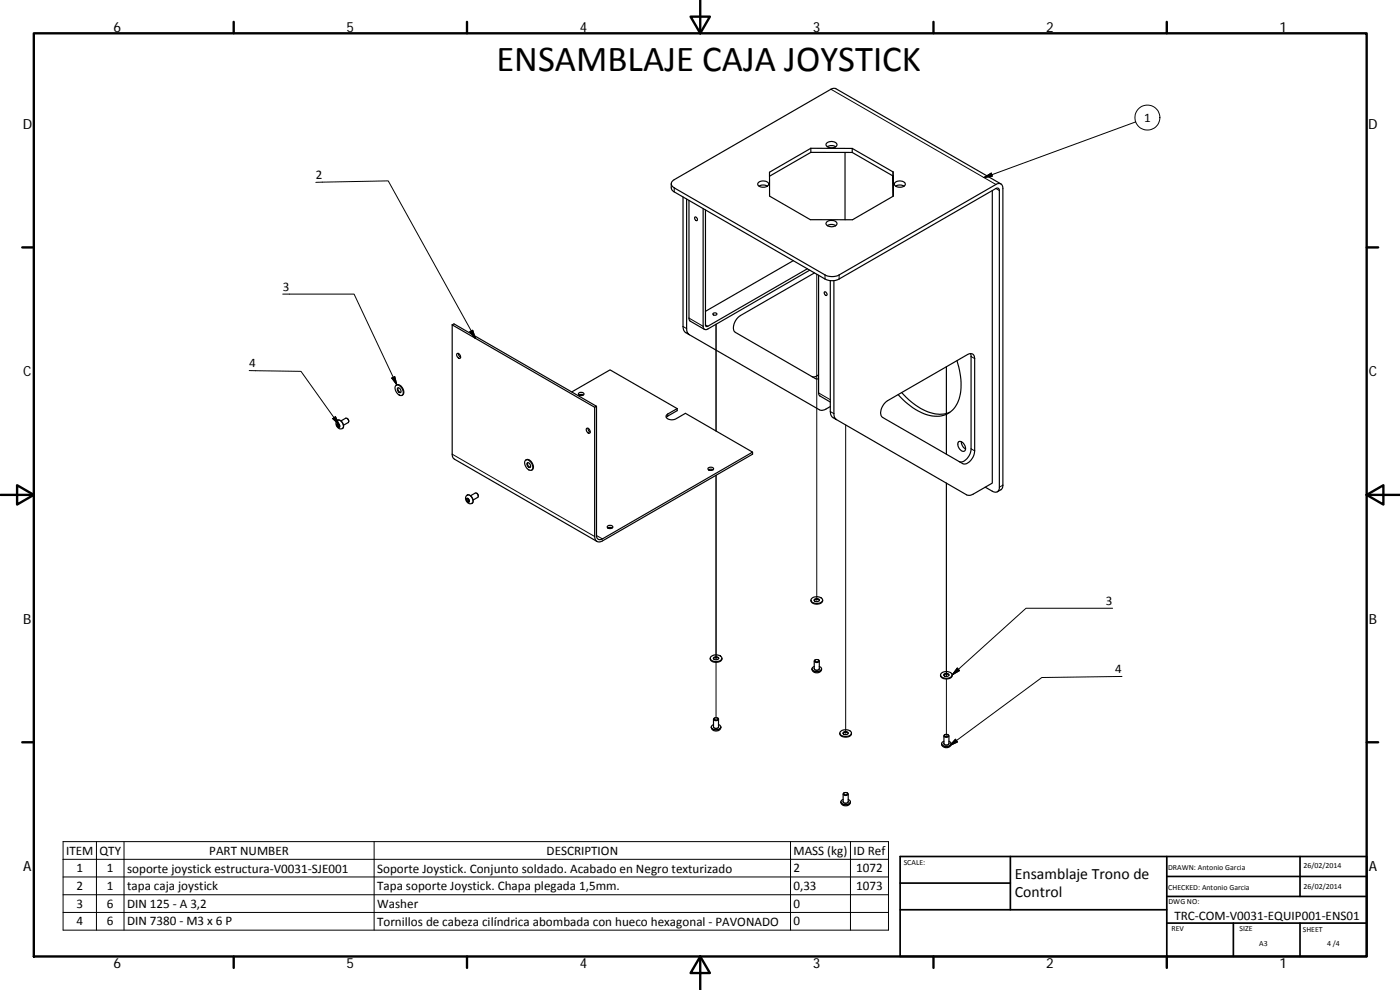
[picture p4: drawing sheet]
<svg xmlns="http://www.w3.org/2000/svg" width="420mm" height="297mm" viewBox="0 0 420 297" stroke-linecap="round" stroke-linejoin="round" font-family="sans-serif">
<g fill="none" stroke="#000" stroke-width=".3">
<path d="M249.4 26.8l49.5 28.6M340.8 36.6l-45.5 16.7M94.8 54.7l21.7-.4 26.2 47.2M202.3 56.4v1.2M295.3 53.3l2.2-1.4 .3 1zM298.9 56.6l1 .6M84.8 88.2h21.5l12.8 27.3M141 99.6l.9-.5 .8 2.4zM205 98l1.1 .6M206.8 95.4l4.2 2.5M211.7 97.5l.7 .4M214.9 97.3v32"/>
<path d="M245.1 82.3v97.8M247.6 82.5v1.2M251.8 82.5v1.2M74.8 111.2l15.5 .2 11.4 16M117.6 113.4l.9-.4 .6 2.5zM245.7 117.9l3.5 2M284 110v26.3M291.4 107l1.1 .6M99.9 125.6l.8-.6 1 2.4zM101.1 127a.74 .74 0 0 1 .8 .4 .74 .74 0 0 1-.1 .9 .87 .87 0 0 1-.7-1.3zM101.3 126.1a1.63 1.63 0 0 1 1.5 2.5M135.7 136.3l42.8 24.7"/>
<path d="M200.4 124.2v.6M249.2 123.5l1.1 .6M253.8 127.5v92.5M291.4 134.7l1.1 .6M140 149.5a.68 .68 0 0 1 .8 .4 .68 .68 0 0 1-.2 .8 .92 .92 0 0 1-.6-1.2zM140.2 148.6a1.63 1.63 0 0 1 1.4 2.4M301 145.6l-1.1 .6M179 160.7l1.8 1M214.9 197.6v-55v55.4M214.9 198.7v17M333.9 182.5h-26l-22.1 20M213.5 218.2a1.67 1.67 0 0 0 2.8 0"/>
<path d="M214.1 218a.76 .76 0 0 0 .8 .6 .76 .76 0 0 0 .7-.6M214.1 218.1a.88 .88 0 0 0 1.5 0M243.7 200.7a1.65 1.65 0 0 0 2.9 0M244.4 200.5a.77 .77 0 0 0 .7 .6 .77 .77 0 0 0 .8-.6M244.4 200.6a.88 .88 0 0 0 1.5 0M284 202.6v-57.7v58.1M284 203.7v17M287.3 200.4l.7 .8-2.2 1.3zM336.7 203l-24 .3-27.7 20.4M282.6 223.2a1.65 1.65 0 0 0 2.8 0M283.3 222.9a.76 .76 0 0 0 .7 .7 .76 .76 0 0 0 .8-.7M283.3 223.1a.86 .86 0 0 0 1.5 0"/>
<path d="M286.7 221.8l.6 .8-2.3 1.1zM18.9 252.5h247.7v26.6h-247.7zM18.9 257.8h247.7M28.9 252.5v26.6M37.2 252.5v26.6M112.3 252.5v26.6M237.2 252.5v26.6M252.4 240.7a1.67 1.67 0 0 0 2.8 0M253 240.4a.77 .77 0 0 0 .8 .6 .77 .77 0 0 0 .8-.6M253 240.5a.9 .9 0 0 0 1.6 0M255.2 252.5v26.6M18.9 263.1h247.7"/>
<path d="M18.9 268.5h247.7M18.9 273.8h247.7"/>
<circle cx="344.3" cy="35.3" r="3.8"/>
</g>
<g fill="none" stroke="#000" stroke-width=".36">
<path d="M201.5 55.1l.1 1.7 .5 .6 45.5 26.3a4.7 4.7 0 0 0 4.2 0l47.1-27.1a.64 .64 0 0 1 .7-.1 .64 .64 0 0 1 .3 .7v89a1.28 1.28 0 0 1-.6 1.4 1.28 1.28 0 0 1-1.5-.2l-2.1-1.2M205 59.1v38.9l.4 1.5 1.5 .9-.7-.8-.1-1v-38.9M227.6 54.8a2.05 2.05 0 0 1 3.1 .5 1.98 1.98 0 0 1-3.3 0zM227.8 55.9a2.51 2.51 0 0 1 2.5 0M243.3 45.7l-12.4 7.2M243.3 44.5l-12.4 7.2 .1 7.1 12.2 7.1h12.7l12.2-7M243.3 45.7h12.5M243.3 44.5h12.5M243.3 44.5v1.2M248.1 42.9a2.01 2.01 0 0 1 3.1 .5 1.88 1.88 0 0 1-3.3-.1zM248.3 44a2.55 2.55 0 0 1 2.5 0M253.6 45.7v20.2"/>
<path d="M255.8 45.7l12.2 7.1M255.8 44.5l12.2 7.1M255.8 44.5v1.2M268 51.6l.1 7.3-.1-6.1M268 51.6v1.2M268.6 54.8a2.04 2.04 0 0 1 3.1 .5 1.98 1.98 0 0 1-3.3 0zM268.8 55.9a2.51 2.51 0 0 1 2.5 0M297.8 57.2v87.7l-5.7 3.4-.9 .3h-.9l-39.2-22.7M300.4 55.2l-50-28.7-1 .3-47.1 27.1a1.29 1.29 0 0 0-.8 1.2 1.29 1.29 0 0 0 .8 1.3l45.3 26.1a4.7 4.7 0 0 0 4.2 0l47.1-27.1a1.26 1.26 0 0 1 1.5-.2 1.26 1.26 0 0 1 .6 1.4v89l-.4 1.2-1.3 .8M206.8 60.1v35.6l.4 .7 4.2 2.4M208.5 65.2a.6 .6 0 0 1 .7 .3 .6 .6 0 0 1-.2 .7 .81 .81 0 0 1-.5-1zM211 62.6v35.3a.86 .86 0 0 0 .4 .9 .86 .86 0 0 0 1-.1l30.6-17.6"/>
<path d="M211.7 63v34.7l.2 .2h.5l29.9-17.3M238.1 78.2l-26.4 15.2M248.1 66.6a2.01 2.01 0 0 1 3.1 .5 1.85 1.85 0 0 1-1.7 .9 1.85 1.85 0 0 1-1.6-1zM248.3 67.7a2.55 2.55 0 0 1 2.5 0M135.7 97.5l.5-.3 42.8 24.7-.5 .3M135.7 97.5v38.8l.3 1.1 43.2 25.1M135.7 97.5l42.8 24.7M214 94a.55 .55 0 0 1 .7-.2 .55 .55 0 0 1 .3 .7 .61 .61 0 0 1-.7 .1 .61 .61 0 0 1-.3-.6zM244.4 81.9l-22.2 12.8a3.8 3.8 0 0 0-1.7 4.9l24.2 14 1 .1M245.7 82.6v35.6l.2 .5 3.3 1.9M247.4 87.7a.56 .56 0 0 1 .7 .2 .56 .56 0 0 1-.2 .8l-.4-.3zM249.2 84.2v39.3l.4 1.5 1.5 .9-.7-.8-.1-1v-39.9"/>
<path d="M118.8 115.7a1.83 1.83 0 0 1 2.2 2 .87 .87 0 0 1-.6 1 .87 .87 0 0 1-1.1-.5 2.05 2.05 0 0 1-.5-2.5zM118.9 115.6a1.83 1.83 0 0 1 2.3 1.9l-.1 .7-.4 .4M119.4 116.4a.87 .87 0 0 1 .8 .5 .87 .87 0 0 1-.1 .9 .96 .96 0 0 1-.7-1.4zM119.5 116.4a1 1 0 0 0 .8 1.3M137.1 106.2a.85 .85 0 0 1 1 .4 .85 .85 0 0 1-.2 1 1.13 1.13 0 0 1-.8-1.4zM137.6 106l.2 .8 .4 .4M171.6 117.6l11.5-6.6 20.1 11.6M173.7 118a.94 .94 0 0 1 1.5 .3 .95 .95 0 0 1-1.6-.2zM173.7 118.5l.6-.2 .8 .2M206.9 100.4l39 22.5 .7 .2 1-.2 1.6-.9M245.7 112.4a1.86 1.86 0 0 1-2.1 .6M270.6 117.8a17.1 17.1 0 0 0 11.4 6.5l1.3-.1 1.8-.5"/>
<path d="M287.2 108.2a17 17 0 0 1-.2 13.4 7.3 7.3 0 0 1-9.4 2.7 20.4 20.4 0 0 1-8.1-5.9M291.3 106.1l.1 .6v28a3.8 3.8 0 0 1-3.4 3.9l-.2-.1M101.1 127.4l.4-.2 .2 .5M101.2 126.2a1.48 1.48 0 0 1 1.6 .7 1.48 1.48 0 0 1-.2 1.8 1.52 1.52 0 0 1-1.5-.8 1.52 1.52 0 0 1 .1-1.7zM101.3 127.1l.4 .3 .2 .5-.2 .3-.4-.3-.2-.5zM101.7 127.7l.2 .1M101.7 127.7l-.4 .2M102.4 126.3l1.3-.8a.87 .87 0 0 1 .8 1.3l-1.4 .8M104.1 125.5l.4 .3 .2 .6M157.7 138.1a1.85 1.85 0 0 1 2.2 2 .87 .87 0 0 1-.6 1.1 .87 .87 0 0 1-1.1-.6 2.03 2.03 0 0 1-.5-2.5zM157.8 138a1.73 1.73 0 0 1 2.2 1.7v1l-.5 .4M158.2 138.9a.81 .81 0 0 1 .9 .4 .81 .81 0 0 1-.1 1 1.01 1.01 0 0 1-.8-1.4z"/>
<path d="M158.4 138.8a1 1 0 0 0 .8 1.3M176 128.6a.88 .88 0 0 1 1 .4 .88 .88 0 0 1-.1 1 1.15 1.15 0 0 1-.9-1.4zM176.5 128.5l.2 .8 .4 .4M178.5 122.2v38.8a1.43 1.43 0 0 0 .7 1.5 1.43 1.43 0 0 0 1.6-.2l45.1-26v-.6M179 121.9v38.8a1.09 1.09 0 0 0 .5 1.1 1.09 1.09 0 0 0 1.3-.1l45.1-26-20.2-11.7-2.8 1.6a2.07 2.07 0 0 1-3-.7l.5-.7 2.8-1.6M203.2 122.6v.6l-3.2 2M265.5 120.9l.9-.7 24-13.8a1.29 1.29 0 0 1 1.5-.2 1.29 1.29 0 0 1 .6 1.4v27.7a3.8 3.8 0 0 1-3.4 3.9l-24.2-13.9a2.74 2.74 0 0 1 .2-3.7zM287.6 132.6a1.79 1.79 0 0 1 2.1 2.3 .86 .86 0 0 1-.8 .6 .86 .86 0 0 1-.8-.6 2.01 2.01 0 0 1-.5-2.3zM288.5 132.5l.4 1.3 .9 .9M140 149.9l.4-.3 .2 .6M140.1 148.6a1.56 1.56 0 0 1 1.6 .6 1.56 1.56 0 0 1 .1 1.7 1.45 1.45 0 0 1-1.8-.4 1.45 1.45 0 0 1 .1-1.9zM140.2 149.5l.4 .3 .2 .5-.2 .3-.4-.2-.2-.5z"/>
<path d="M140.6 150.2l.2 .1M140.6 150.2l-.4 .2M141.2 148.7l1.4-.8a.86 .86 0 0 1 .8 1.3l-1.4 .8M143 148l.5 .4v.5M182.3 157.9a.94 .94 0 0 1 1.6 .3 .95 .95 0 0 1-1.6-.2zM182.4 158.4l.6-.2 .7 .2M212.6 140.4l.1-.1a.78 .78 0 0 1 .9-.2 .78 .78 0 0 1 .4 .8 .82 .82 0 0 1-.9 .3 .82 .82 0 0 1-.5-.8zM212.7 141l.5-.2 .8 .2M243.6 179.6a2.17 2.17 0 0 1 3.3 .4 2.02 2.02 0 0 1-3.5 .1zM244.5 179.8a.79 .79 0 0 1 .8-.2 .79 .79 0 0 1 .5 .7 .87 .87 0 0 1-1.4-.4zM213.2 197.5a1.94 1.94 0 0 0 3.2 .7l.3-.7M213.4 197a2.17 2.17 0 0 1 3.3 .4 1.99 1.99 0 0 1-3.5 .1z"/>
<path d="M214.2 197.3a.78 .78 0 0 1 .9-.3 .78 .78 0 0 1 .5 .7 .87 .87 0 0 1-1.5-.3zM215.7 197.6a1.06 1.06 0 0 0-1.6 0M243.4 180a1.94 1.94 0 0 0 3.2 .8l.3-.8M244.3 180.1a1.06 1.06 0 0 1 1.6 0M244.4 200a.75 .75 0 0 0-.7 .8 .75 .75 0 0 0 .9 .6 1.38 1.38 0 0 0 1.9-.9l-.6-.5M244.4 198.3v2.3M244.6 198.1a.53 .53 0 0 1 .7-.3 .53 .53 0 0 1 .3 .7 .57 .57 0 0 1-.7 .1 .57 .57 0 0 1-.3-.5zM244.7 198a.48 .48 0 0 0-.2 .7 .48 .48 0 0 0 .7 .1 .43 .43 0 0 0 .6-.2 .43 .43 0 0 0-.2-.6M245.9 198.3v2.3M213.5 218.1a1.45 1.45 0 0 0 1.4 1.2 1.45 1.45 0 0 0 1.4-1.2M214.1 217.4a.74 .74 0 0 0-.6 .9 .74 .74 0 0 0 .8 .6 1.19 1.19 0 0 0 1.3 0 1.19 1.19 0 0 0 .6-1.1l-.6-.4M214.1 215.8v2.3"/>
<path d="M214.4 215.5a.53 .53 0 0 1 .6-.2 .53 .53 0 0 1 .3 .6 .59 .59 0 0 1-.6 .1 .59 .59 0 0 1-.3-.5zM214.5 215.4a.48 .48 0 0 0-.2 .7 .48 .48 0 0 0 .7 .1 .43 .43 0 0 0 .6-.2 .43 .43 0 0 0-.3-.6M215.6 215.8v2.3M243.7 200.7a1.45 1.45 0 0 0 1.4 1.2 1.45 1.45 0 0 0 1.5-1.2M252 220a1.94 1.94 0 0 0 3.3 .7l.2-.7M252.3 219.5a2.15 2.15 0 0 1 3.2 .4 2.06 2.06 0 0 1-3.3 .5l-.2-.4zM253.1 219.7a.78 .78 0 0 1 .9-.2 .78 .78 0 0 1 .5 .7 .85 .85 0 0 1-1.5-.4zM282.3 202.5a1.94 1.94 0 0 0 3.2 .7l.3-.7M282.5 202a2.14 2.14 0 0 1 3.3 .5 2.02 2.02 0 0 1-3.5 .1zM283.2 202.6a1.06 1.06 0 0 1 1.6 0M283.3 202.2a.8 .8 0 0 1 .9-.2 .8 .8 0 0 1 .5 .7 .86 .86 0 0 1-1.4-.3zM253 220a1.1 1.1 0 0 1 1.6 0"/>
<path d="M253 239.9a.75 .75 0 0 0-.6 .8 .75 .75 0 0 0 .8 .6 1.39 1.39 0 0 0 2-.9l-.6-.5M253 238.3v2.2M253.2 238a.53 .53 0 0 1 .7-.3 .53 .53 0 0 1 .3 .7 .59 .59 0 0 1-.6 .1 .59 .59 0 0 1-.4-.5zM253.4 237.9a.48 .48 0 0 0-.2 .7 .48 .48 0 0 0 .7 .1 .43 .43 0 0 0 .6-.2 .43 .43 0 0 0-.3-.6M254.6 238.3v2.2M282.6 223.1a1.45 1.45 0 0 0 1.4 1.2 1.45 1.45 0 0 0 1.4-1.2M283.3 222.4a.75 .75 0 0 0-.7 .8 .75 .75 0 0 0 .9 .7 1.41 1.41 0 0 0 1.9-1l-.6-.5M283.3 220.8v2.3M283.5 220.5a.53 .53 0 0 1 .6-.2 .53 .53 0 0 1 .3 .6 .57 .57 0 0 1-.6 .1 .57 .57 0 0 1-.3-.5zM283.6 220.4a.44 .44 0 0 0-.3 .6 .44 .44 0 0 0 .6 .2 .49 .49 0 0 0 .7-.1 .49 .49 0 0 0 0-.6l-.2-.1M284.8 220.8v2.3M252.4 240.6a1.45 1.45 0 0 0 1.4 1.2 1.45 1.45 0 0 0 1.4-1.2"/>
</g>
<g fill="none" stroke="#000" stroke-width=".71">
<path d="M10.1 10h400.1v277h-400.1zM70.1 6.6v3.4M140.2 6.6v3.4M207.3 5h5.8l-2.9 5zM210.2 0v10M280.2 6.6v3.4M350.2 6.6v3.4M6.7 74.2h3.4M410.2 74.2h3.4M.2 148.5h9.9M5.1 145.6l5 2.9-5 2.9zM410.2 148.5l5-2.9v5.8z"/>
<path d="M410.2 148.5h9.9M6.7 222.7h3.4M410.2 222.7h3.4M70.1 287v3.4M140.2 287v3.4M210.2 287l2.9 5h-5.8zM210.2 287v10M280.2 287v3.4M350.2 287v3.4"/>
</g>
<path d="M270.1 257h140.1v30h-140.1zM303.2 257v16M350.2 257v30M390.2 257v12M270.1 265h33.1M270.1 273h80.1M350.2 277h60M350.2 269h60M350.2 263h60M370.2 277v10M390.2 277v10" fill="none" stroke="#000" stroke-width=".51"/>
<path d="M295.3 53.3l2.2-1.4 .3 1zM141 99.6l.9-.5 .8 2.4zM117.6 113.4l.9-.4 .6 2.5zM99.9 125.6l.8-.6 1 2.4zM287.3 200.4l.7 .8-2.2 1.3zM286.7 221.8l.6 .8-2.3 1.1z" fill="#000" stroke="#000" stroke-width=".3"/>
<text font-size="11" x="149" y="21.3">ENSAMBLAJE CAJA JOYSTICK</text>
<g font-size="4.7">
<text x="304.6" y="263.9">Ensamblaje Trono de</text>
<text x="304.6" y="269.3">Control</text>
</g>
<g font-size="4.2">
<text x="34" y="9.6">6</text>
<text x="104" y="9.6">5</text>
<text x="174" y="9.6">4</text>
<text x="244" y="9.6">3</text>
<text x="314" y="9.6">2</text>
<text x="384" y="9.6">1</text>
<text x="6.8" y="38.7">D</text>
<text x="410.6" y="38.7">D</text>
<text x="7" y="112.9">C</text>
<text x="410.8" y="112.9">C</text>
<text x="7" y="187.1">B</text>
<text x="410.8" y="187.1">B</text>
<text x="7" y="261.3">A</text>
<text x="410.8" y="261.3">A</text>
<text x="34" y="290.4">6</text>
<text x="104" y="290.4">5</text>
<text x="174" y="290.4">4</text>
<text x="244" y="290.4">3</text>
<text x="314" y="290.4">2</text>
<text x="384" y="290.4">1</text>
</g>
<g font-size="3.9">
<text x="343.3" y="36.6">1</text>
<text x="94.8" y="53.6" transform="rotate(-1 94.8 53.6)">2</text>
<text x="84.9" y="87.2">3</text>
<text x="74.8" y="110.1" transform="rotate(1 74.8 110.1)">4</text>
<text x="331.9" y="181.4">3</text>
<text x="334.7" y="201.9" transform="rotate(-1 334.7 201.9)">4</text>
<text x="19.8" y="256.4">ITEM</text>
<text x="29.9" y="256.4">QTY</text>
<text x="62.8" y="256.4">PART NUMBER</text>
<text x="164" y="256.4">DESCRIPTION</text>
<text x="238.1" y="256.5">MASS (kg)</text>
<text x="256.1" y="256.5">ID Ref</text>
<text x="22.9" y="261.7">1</text>
<text x="32.1" y="261.7">1</text>
<text x="38.1" y="261.8">soporte joystick estructura‐V0031‐SJE001</text>
<text x="113.2" y="261.8">Soporte Joystick. Conjunto soldado. Acabado en Negro texturizado</text>
<text x="238.1" y="261.7">2</text>
<text x="256.9" y="261.7">1072</text>
<text x="22.9" y="267">2</text>
<text x="32.1" y="267">1</text>
<text x="38.1" y="267.1">tapa caja joystick</text>
<text x="113.2" y="267.1">Tapa soporte Joystick. Chapa plegada 1,5mm.</text>
<text x="238.1" y="267">0,33</text>
<text x="256.9" y="267">1073</text>
<text x="22.9" y="272.4">3</text>
<text x="32.1" y="272.4">6</text>
<text x="38.1" y="272.4">DIN 125 ‐ A 3,2</text>
<text x="113.2" y="272.4">Washer</text>
<text x="238.1" y="272.4">0</text>
<text x="352.5" y="275.9">TRC‐COM‐V0031‐EQUIP001‐ENS01</text>
<text x="22.9" y="277.7">4</text>
<text x="32.1" y="277.7">6</text>
<text x="38.1" y="277.7">DIN 7380 ‐ M3 x 6 P</text>
<text x="113.2" y="277.8">Tornillos de cabeza cilíndrica abombada con hueco hexagonal ‐ PAVONADO</text>
<text x="238.1" y="277.7">0</text>
</g>
<g font-size="2.4">
<text x="271.2" y="259.7">SCALE:</text>
<text x="350.6" y="260.9">DRAWN: Antonio Garcia</text>
<text x="391.2" y="260.6">26/02/2014</text>
<text x="350.6" y="267">CHECKED: Antonio Garcia</text>
<text x="391.2" y="266.6">26/02/2014</text>
<text x="350.7" y="271.4">DWG NO:</text>
<text x="351.6" y="279.3">REV</text>
<text x="372" y="279.4">SIZE</text>
<text x="391" y="279.6">SHEET</text>
<text x="377.9" y="283.8">A3</text>
<text x="398.3" y="283.8">4 /4</text>
</g>
</svg>
